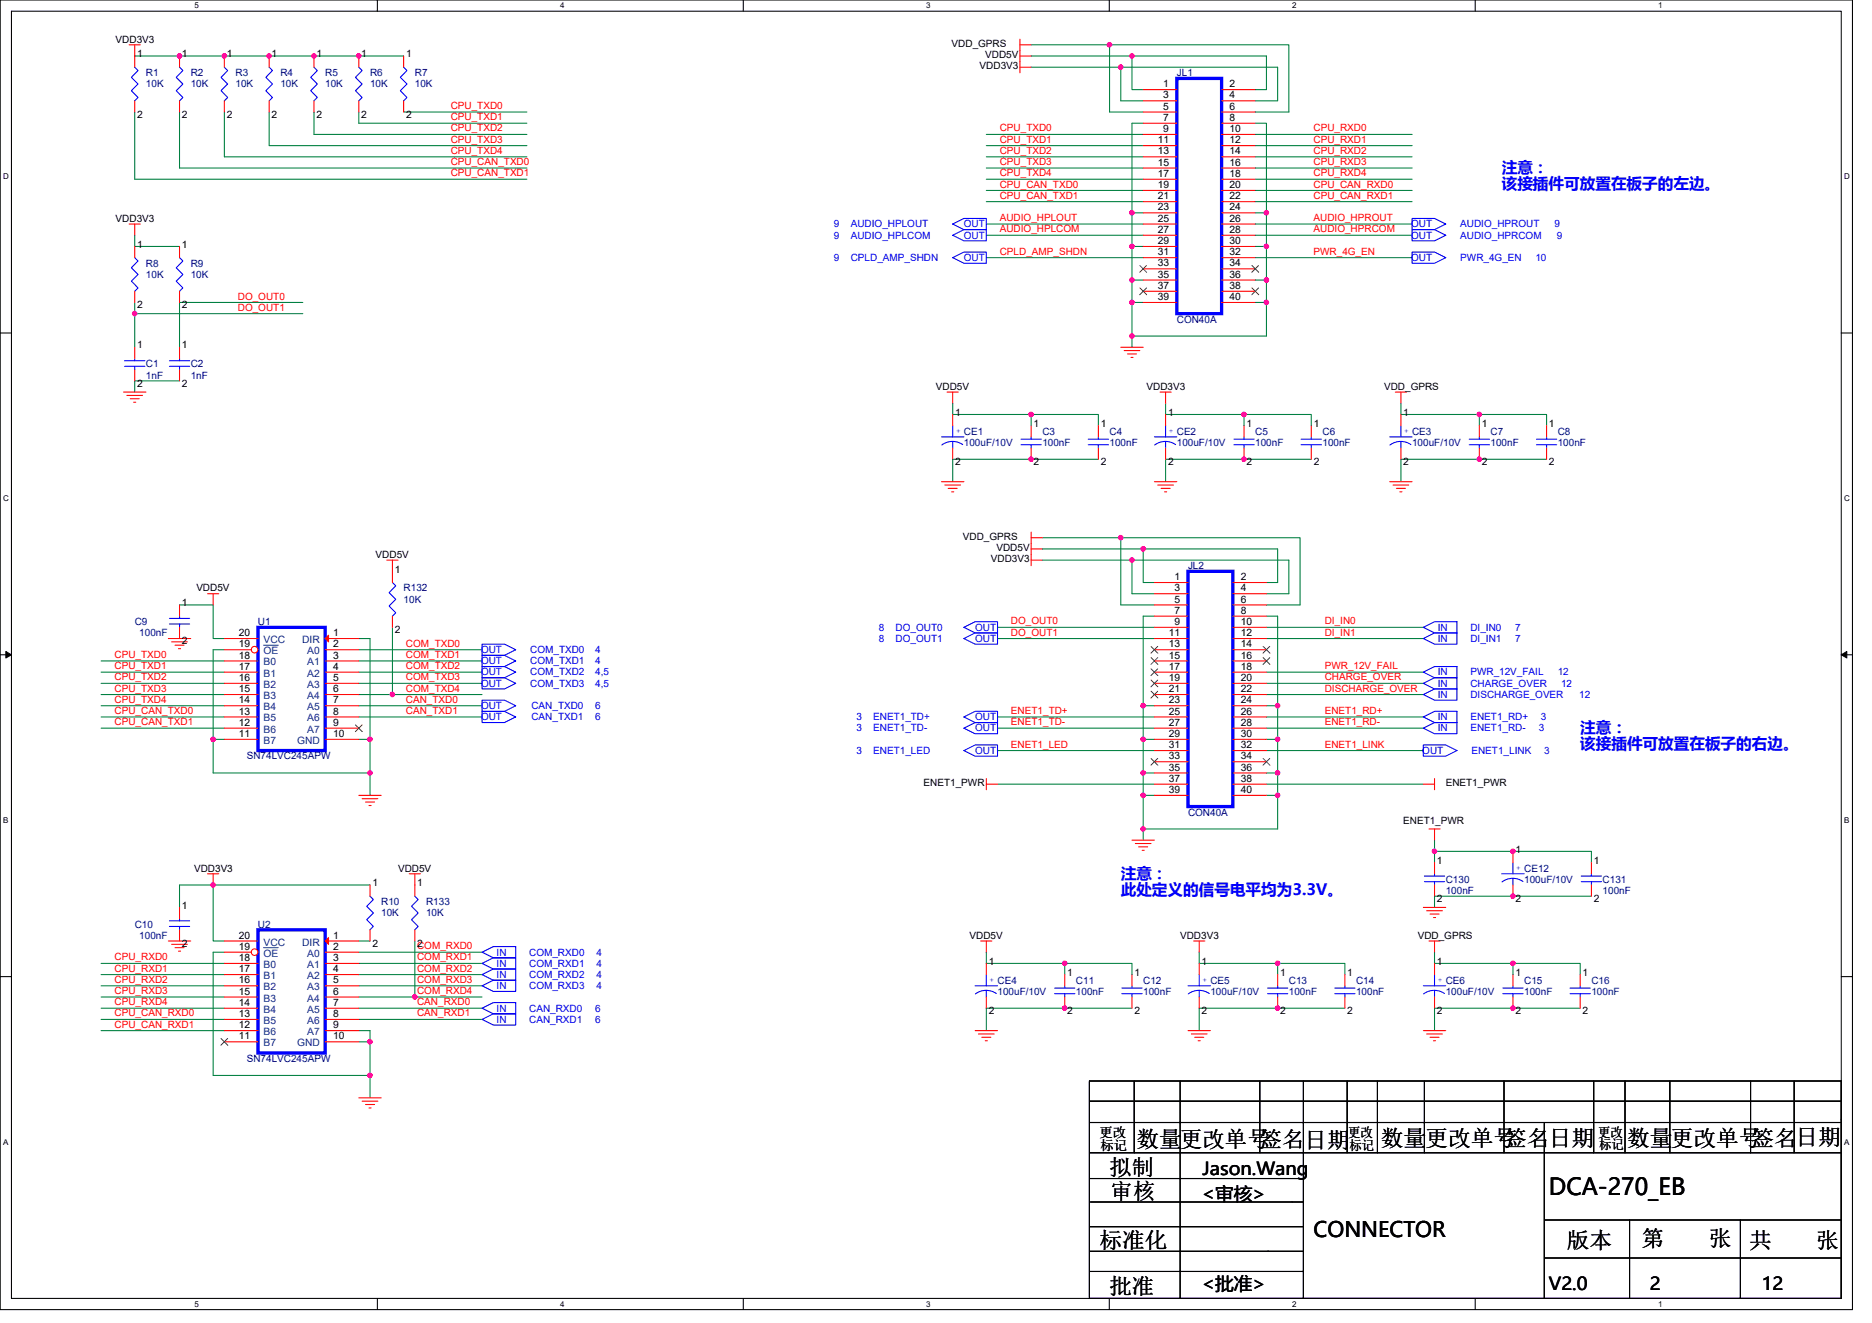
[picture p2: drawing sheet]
<svg xmlns="http://www.w3.org/2000/svg" width="297mm" height="210mm" viewBox="0 0 297 210" stroke-linecap="round" stroke-linejoin="round" font-family="sans-serif">
<path d="M0 0h293.9v207.9h-293.9zM1.8 1.8h290.4v204.3h-290.4z" fill="none" stroke="#000" stroke-width=".17"/>
<g fill="#fff">
<path d="M30.8 .2h.7v1.4h-.7z"/>
<path d="M30.8 206.3h.7v1.4h-.7z"/>
</g>
<path d="M59.9 0v1.8M59.9 206.1v1.8" fill="none" stroke="#000" stroke-width=".17"/>
<g fill="#fff">
<path d="M88.9 .2h.7v1.4h-.7z"/>
<path d="M88.9 206.3h.7v1.4h-.7z"/>
</g>
<path d="M117.9 0v1.8M117.9 206.1v1.8" fill="none" stroke="#000" stroke-width=".17"/>
<g fill="#fff">
<path d="M147 .2h.7v1.4h-.7z"/>
<path d="M147 206.3h.7v1.4h-.7z"/>
</g>
<path d="M176 0v1.8M176 206.1v1.8" fill="none" stroke="#000" stroke-width=".17"/>
<g fill="#fff">
<path d="M205 .2h.7v1.4h-.7z"/>
<path d="M205 206.3h.7v1.4h-.7z"/>
</g>
<path d="M234.1 0v1.8M234.1 206.1v1.8" fill="none" stroke="#000" stroke-width=".17"/>
<g fill="#fff">
<path d="M263.1 .2h.7v1.4h-.7z"/>
<path d="M263.1 206.3h.7v1.4h-.7z"/>
<path d="M.5 27.3h.9v1.4h-.9z"/>
<path d="M292.6 27.3h.9v1.4h-.9z"/>
<path d="M.5 78.4h.9v1.4h-.9z"/>
<path d="M292.6 78.4h.9v1.4h-.9z"/>
</g>
<path d="M0 52.9h1.8M292.2 52.9h1.7" fill="none" stroke="#000" stroke-width=".17"/>
<g fill="#fff">
<path d="M.5 129.5h.8v1.4h-.8z"/>
<path d="M292.6 129.5h.9v1.4h-.9z"/>
</g>
<path d="M0 103.9h1.8M292.2 103.9h1.7" fill="none" stroke="#000" stroke-width=".17"/>
<path d="M.9 103.4l.9 .5-.9 .5zM292.2 103.9l.8-.5v1z" fill="#000" stroke="#000" stroke-width=".16"/>
<g fill="#fff">
<path d="M.5 180.5h.8v1.4h-.8z"/>
<path d="M292.6 180.5h.9v1.4h-.9z"/>
</g>
<g fill="none" stroke="#000" stroke-width=".17">
<path d="M0 155h1.8M292.2 155h1.7M172.9 174.8h119.3M172.9 178.2h119.3M172.9 171.6h119.3v34.5h-119.3zM180 171.6v11.4M187.3 171.6v34.5M199.9 171.6v11.4M206.8 171.6v34.5M213.8 171.6v11.4M218.6 171.6v11.4M226 171.6v11.4"/>
<path d="M238.7 171.6v11.4M245 178.2v27.9M252.9 171.6v11.4M257.8 171.6v11.4M265 171.6v11.4M277.8 171.6v11.4M284.7 171.6v11.4M172.9 183h119.3M172.9 198.6h28.4M206.8 190.8h-33.8M206.8 187h-33.9M206.8 194.7h-33.9"/>
<path d="M206.8 198.6h-5.7M245 193.6h47.2M245 199.7h47.2M258.6 193.6v12.5M276.2 193.6v12.5M206.8 201.8h-33.9"/>
</g>
<g fill="none" stroke="#008040" stroke-width=".17">
<path d="M21.4 8.9h42.6M21.4 17.8v10.6h62.2M28.5 17.8v8.9h55.1M35.6 17.8v7.1h48M42.7 17.8v5.3h40.9M49.8 17.8v3.5h33.8M56.9 17.8v1.8h26.7M64 17.8h19.6M163.6 8.9h16M163.6 7.1h12.5M163.6 10.7h14.2M176.1 7.1v10.7h5.3"/>
<path d="M176.1 7.1h28.4v10.7h-5.3M177.8 10.7h24.9v5.3h-3.5M177.8 10.7v5.3h3.6M179.6 8.9v5.3h1.8M179.6 8.9h21.4v5.3h-1.8M181.4 19.6h-1.8v14.2M199.2 19.6h1.8v14.2M21.4 37.3v1.8h7.1M156.5 35.6h24.9M156.5 37.3h24.9M156.5 21.3h24.9M156.5 30.2h24.9"/>
<path d="M156.5 32h24.9M156.5 26.7h24.9M156.5 23.1h24.9M156.5 24.9h24.9M156.5 28.4h24.9M181.4 33.8h-1.8v5.3M181.4 39.1h-1.8v5.4M199.2 33.8h1.8v5.3M199.2 21.3h24.9M199.2 32h24.9M199.2 30.2h24.9M199.2 37.3h24.9"/>
<path d="M199.2 35.6h24.9M199.2 26.7h24.9M199.2 23.1h24.9M199.2 24.9h24.9M199.2 39.1h1.8v5.3M199.2 28.4h24.9M21.4 49.8h26.6M21.4 48v1.8M21.4 49.8v5.3M48 48h-19.5v7.1M156.5 40.9h24.9M179.6 53.3v1.8"/>
<path d="M179.6 48h1.8M179.6 48v5.3M181.4 44.4h-1.8v3.6M199.2 44.4h1.8v3.6M199.2 48h1.8M199.2 40.9h24.9M201 48v5.3h-21.4M28.5 60.5h-7.1v1.7M151.2 64v1.8h12.4M163.6 65.8v1.8M163.6 65.8h10.7v1.8M174.3 72.9h-23.1v3.6"/>
<path d="M185 64v1.8h12.4M197.4 65.8h10.7v1.8M197.4 65.8v1.8M208.1 72.9h-23.1v3.6M222.3 64v1.8h12.4M234.7 65.8h10.7v1.8M234.7 65.8v1.8M245.4 72.9h-23.1v3.6M28.5 96h5.3v5.3h1.8M62.3 99.6v10.6M158.3 99.6h24.9M165.4 87.1h16"/>
<path d="M165.4 85.3h12.4M165.4 88.9h14.2M177.8 85.3h28.5v10.7h-5.3M177.8 85.3v10.7h5.4M179.6 88.9h24.9v5.3h-3.5M179.6 88.9v5.3h3.6M181.4 87.1v5.4h1.8M181.4 87.1h21.3v5.4h-1.7M183.2 97.8h-1.8v14.2M201 97.8h1.7v14.2M201 99.6h24.8M16 106.7h19.6"/>
<path d="M16 110.2h19.6M16 112h19.6M16 104.9h19.6M16 113.8h19.6M16 115.6h19.6M16 108.5h19.6M33.8 117.3v5.4h24.9M33.8 117.3h1.8M35.6 103.1h-1.8v14.2M56.9 117.3h1.8M56.9 104.9h19.6M56.9 108.5h19.6"/>
<path d="M56.9 112h19.6M56.9 113.8h19.6M56.9 106.7h19.6M56.9 101.3h1.8v16M56.9 110.2h5.4M56.9 103.1h19.6M58.7 117.3v5.4M62.3 110.2h14.2M158.3 101.3h24.9M158.3 119.1h24.9M158.3 113.8h24.9M158.3 115.6h24.9"/>
<path d="M181.4 112h1.8M181.4 117.3h1.8M181.4 112v5.3M181.4 117.3v5.4M201 112h1.7M201 101.3h24.8M201 108.5h24.8M201 110.2h24.8M201 119.1h24.8M201 115.6h24.8M201 113.8h24.8M201 106.7h24.8"/>
<path d="M201 117.3h1.7M202.7 112v5.3M202.7 117.3v5.4M58.7 122.7v3.5M158.3 124.5h24.9M181.4 126.2v5.4M181.4 122.7h1.8M181.4 122.7v3.5M181.4 131.6v1.7M181.4 126.2h1.8M201 126.2h1.7M201 122.7h1.7"/>
<path d="M201 124.5h24.8M202.7 126.2v5.4h-21.3M202.7 122.7v3.5M227.6 135.1v1.8M227.6 133.3v1.8h24.9v1.8M16 154.7h19.6M16 158.2h19.6M16 152.9h19.6M16 156.5h19.6M33.8 140.5h-5.3v3.5M33.8 140.5h24.9M33.8 140.5v8.9h1.8"/>
<path d="M35.6 151.1h-1.8v19.6h24.9M56.9 151.1h19.6M56.9 152.9h19.6M56.9 156.5h19.6M56.9 154.7h19.6M56.9 149.4h1.8M56.9 158.2h8.9M65.8 149.4v8.8M65.8 158.2h10.7M156.5 151.1v1.8h12.4M168.9 152.9h10.7v1.8M168.9 152.9v1.8"/>
<path d="M190.3 151.1v1.8h12.4M202.7 152.9h10.7v1.8M202.7 152.9v1.8M227.6 151.1v1.8h12.5M240.1 152.9h10.6v1.8M240.1 152.9v1.8M252.5 142.2h-24.9v1.8M16 163.6h19.6M16 160h19.6M16 161.8h19.6M56.9 161.8h19.6M56.9 160h19.6"/>
<path d="M56.9 165.4h1.8M56.9 163.6h1.8v1.8M58.7 165.4v5.3M58.7 170.7v3.5M179.6 160h-23.1v3.6M213.4 160h-23.1v3.6M250.7 160h-23.1v3.6"/>
</g>
<g fill="#f0f" stroke="#f0f" stroke-width=".17">
<circle cx="181.4" cy="87.1" r=".35"/>
<circle cx="179.6" cy="88.9" r=".35"/>
<circle cx="202.7" cy="126.2" r=".35"/>
<circle cx="181.4" cy="131.6" r=".35"/>
<circle cx="181.4" cy="126.2" r=".35"/>
<circle cx="28.5" cy="8.9" r=".35"/>
<circle cx="168.9" cy="160" r=".35"/>
<circle cx="168.9" cy="152.9" r=".35"/>
<circle cx="202.7" cy="160" r=".35"/>
<circle cx="202.7" cy="152.9" r=".35"/>
<circle cx="177.8" cy="85.3" r=".35"/>
<circle cx="33.8" cy="117.3" r=".35"/>
<circle cx="58.7" cy="122.7" r=".35"/>
<circle cx="58.7" cy="117.3" r=".35"/>
<circle cx="58.7" cy="165.3" r=".35"/>
<circle cx="58.7" cy="170.7" r=".35"/>
<circle cx="33.8" cy="140.4" r=".35"/>
<circle cx="21.4" cy="49.8" r=".35"/>
<circle cx="240.1" cy="160" r=".35"/>
<circle cx="240.1" cy="152.9" r=".35"/>
<circle cx="56.9" cy="8.9" r=".35"/>
<circle cx="49.8" cy="8.9" r=".35"/>
<circle cx="176" cy="7.1" r=".35"/>
<circle cx="179.6" cy="53.3" r=".35"/>
<circle cx="179.6" cy="8.9" r=".35"/>
<circle cx="177.8" cy="10.7" r=".35"/>
<circle cx="200.9" cy="48" r=".35"/>
<circle cx="179.6" cy="48" r=".35"/>
<circle cx="179.6" cy="33.8" r=".35"/>
<circle cx="200.9" cy="33.8" r=".35"/>
<circle cx="179.6" cy="39.1" r=".35"/>
<circle cx="179.6" cy="44.4" r=".35"/>
<circle cx="200.9" cy="39.1" r=".35"/>
<circle cx="200.9" cy="44.4" r=".35"/>
<circle cx="35.6" cy="8.9" r=".35"/>
<circle cx="42.7" cy="8.9" r=".35"/>
<circle cx="181.4" cy="112" r=".35"/>
<circle cx="202.7" cy="112" r=".35"/>
<circle cx="181.4" cy="122.7" r=".35"/>
<circle cx="181.4" cy="117.3" r=".35"/>
<circle cx="202.7" cy="122.7" r=".35"/>
<circle cx="202.7" cy="117.3" r=".35"/>
<circle cx="234.7" cy="72.9" r=".35"/>
<circle cx="234.7" cy="65.8" r=".35"/>
<circle cx="163.6" cy="65.8" r=".35"/>
<circle cx="163.6" cy="72.9" r=".35"/>
<circle cx="197.4" cy="72.9" r=".35"/>
<circle cx="197.4" cy="65.8" r=".35"/>
<circle cx="65.8" cy="158.2" r=".35"/>
<circle cx="62.3" cy="110.2" r=".35"/>
<circle cx="240.1" cy="142.2" r=".35"/>
<circle cx="240.1" cy="135.1" r=".35"/>
<circle cx="227.6" cy="135.1" r=".35"/>
</g>
<g fill="none" stroke="#f00" stroke-width=".17">
<path d="M20.5 7.1h1.8M21.4 7.1v3.6M21.4 16v1.8M161.8 6.2v5.4M161.8 7.1h1.8M161.8 8.9h1.8M161.8 10.7h1.8M20.5 35.6h1.8M21.4 35.6v1.7M21.4 55.1v1.8M21.4 58.7v1.8M28.5 55.1v1.8"/>
<path d="M28.5 58.7v1.8M177.8 55.1h3.6M178.4 55.6h2.5M178.9 56.2h1.4M179.4 56.7h.4M19.6 62.2h3.6M20.1 62.8h2.5M20.7 63.3h1.4M21.2 63.8h.3M149.4 76.5h3.5M149.9 77h2.5M150.3 62.2h1.8"/>
<path d="M150.4 77.5h1.5M151 78.1h.3M151.2 62.2v1.8M183.2 76.5h3.5M183.7 77h2.5M184.1 62.2h1.7M184.2 77.5h1.5M184.8 78.1h.3M185 62.2v1.8M220.5 76.5h3.6M221 77h2.5M221.4 62.2h1.8"/>
<path d="M221.6 77.5h1.4M222.1 78.1h.4M222.3 65.8v1.8M222.3 71.1v1.8M222.3 62.2v1.8M32.9 94.2h1.8M33.8 94.2v1.8M61.4 88.9h1.8M62.3 88.9v1.8M163.6 84.5v5.3M163.6 87.1h1.8M163.6 88.9h1.8"/>
<path d="M163.6 85.3h1.8M26.7 101.3h3.6M27.2 101.9h2.5M27.8 102.4h1.4M28.3 103h.4M32.9 138.7h1.8M33.8 138.7v1.8M56.9 126.2h3.6M57.5 126.8h2.5M58 127.3h1.4M58.5 127.8h.4M64.9 138.7h1.8"/>
<path d="M65.8 138.7v1.8M156.5 124.5h1.8M156.5 123.6v1.7M179.6 133.3h3.6M180.1 133.9h2.5M180.7 134.4h1.4M181.2 135h.4M225.8 124.5h1.8M226.7 131.6h1.8M227.6 131.6v1.7M227.6 123.6v1.7M227.6 136.9v1.8"/>
<path d="M26.7 149.4h3.6M27.2 149.9h2.5M27.8 150.4h1.4M28.3 151h.4M35.6 158.2h5.3M35.6 156.5h5.3M35.6 154.7h5.3M35.6 152.9h5.3M51.6 149.4h5.3M51.6 151.1h5.3M51.6 152.9h5.3M51.6 154.7h5.3"/>
<path d="M51.6 156.5h5.3M51.6 158.2h5.3M155.6 149.4h1.8M156.5 149.4v1.7M189.4 149.4h1.8M190.3 152.9v1.8M190.3 158.2v1.8M190.3 149.4v1.7M225.8 144h3.6M226.4 144.5h2.5M226.7 149.4h1.8M226.9 145.1h1.4"/>
<path d="M227.5 145.6h.3M227.6 149.4v1.7M227.6 152.9v1.8M227.6 158.2v1.8M227.6 140.5v1.7M240.1 154.7v1.8M240.1 158.2v1.8M35.6 165.4h5.3M35.6 163.6h5.3M35.6 161.8h5.3M35.6 160h5.3M51.6 160h5.3"/>
<path d="M51.6 161.8h5.3M51.6 163.6h5.3M51.6 165.4h5.3M56.9 174.2h3.6M57.5 174.8h2.5M58 175.3h1.4M58.5 175.9h.4M154.7 163.6h3.6M155.3 164.1h2.5M155.8 164.6h1.4M156.3 165.2h.4M188.5 163.6h3.6"/>
<path d="M189 164.1h2.5M189.6 164.6h1.4M190.1 165.2h.4M225.8 163.6h3.6M226.4 164.1h2.5M226.9 164.6h1.4M227.5 165.2h.3"/>
</g>
<g fill="none" stroke="#00f" stroke-width=".17">
<path d="M21.4 10.7l.5 .5-1.1 1.1 1.1 1-1.1 1.1 1.1 1.1-.5 .5M151.2 35.6l1.7-.9h3.6v1.7h-3.6zM151.2 37.3l1.7-.9h3.6v1.8h-3.6zM224.1 34.7h3.5l1.8 .9-1.8 .8h-3.5zM224.1 36.4h3.5l1.8 .9-1.8 .9h-3.5zM19.8 58.1h3.2M19.8 57.3h3.2M21.4 56.9v.4M21.4 58.1v.6M26.9 58.1h3.2M26.9 57.3h3.2M28.5 56.9v.4"/>
<path d="M28.5 58.1v.6M151.2 40.9l1.7-.9h3.6v1.8h-3.6zM224.1 40h3.5l1.8 .9-1.8 .9h-3.5zM220.5 69.3h3.6M222.3 70.1v1M222.3 67.6v1.7M223.9 70.6a2.83 2.83 0 0 0-3.3 0M152.9 99.6l1.8-.9h3.6v1.8h-3.6zM225.8 99.6l1.8-.9h3.6v1.8h-3.6zM76.5 102.2h3.5l1.8 .9-1.8 .9h-3.5zM76.5 104h3.5l1.8 .9-1.8 .9h-3.5zM76.5 107.6h3.5l1.8 .9-1.8 .8h-3.5z"/>
<path d="M76.5 111.1h3.5l1.8 .9-1.8 .9h-3.5zM76.5 112.9h3.5l1.8 .9-1.8 .9h-3.5zM76.5 105.8h3.5l1.8 .9-1.8 .9h-3.5zM152.9 101.3l1.8-.8h3.6v1.7h-3.6zM152.9 119.1l1.8-.9h3.6v1.8h-3.6zM152.9 113.8l1.8-.9h3.6v1.8h-3.6zM152.9 115.6l1.8-.9h3.6v1.8h-3.6zM225.8 101.3l1.8-.8h3.6v1.7h-3.6zM225.8 106.7l1.8-.9h3.6v1.8h-3.6zM225.8 108.5l1.8-.9h3.6v1.7h-3.6zM225.8 110.2l1.8-.9h3.6v1.8h-3.6zM225.8 118.2h3.6l1.8 .9-1.8 .9h-3.6z"/>
<path d="M225.8 113.8l1.8-.9h3.6v1.8h-3.6zM225.8 115.6l1.8-.9h3.6v1.8h-3.6zM226 139.9h3.2M226 139h3.2M227.6 138.7v.3M227.6 139.9v.6M76.5 151.1l1.8-.9h3.5v1.8h-3.5zM76.5 152.9l1.8-.9h3.5v1.8h-3.5zM76.5 156.5l1.8-.9h3.5v1.8h-3.5zM76.5 154.7l1.8-.9h3.5v1.8h-3.5zM188.5 156.5h3.6M190.3 157.2v1"/>
<path d="M190.3 154.7v1.8M191.9 157.7a2.83 2.83 0 0 0-3.4 .1M225.8 156.5h3.6M227.6 157.2v1M227.6 154.7v1.8M229.2 157.7a2.83 2.83 0 0 0-3.3 .1M238.5 157.7h3.2M238.5 156.8h3.2M240.1 156.5v.3M240.1 157.7v.5M76.5 161.8l1.8-.9h3.5v1.8h-3.5zM76.5 160l1.8-.9h3.5v1.8h-3.5z"/>
</g>
<path d="M40.9 147.6h10.7v19.5h-10.7z" fill="none" stroke="#00f" stroke-width=".53"/>
<path d="M51.6 149.4l.5-.6v1.1z" fill="#f00" stroke="#f00" stroke-width=".17"/>
<path d="M35.1 164.8l1 1.1M36.1 164.8l-1.1 1.1" fill="none" stroke="#804000" stroke-width=".16"/>
<circle cx="40.4" cy="151.1" r=".52" fill="#fff" stroke="#f00" stroke-width=".17"/>
<g fill="none" stroke="#f00" stroke-width=".17">
<path d="M35.6 117.3h5.3M35.6 115.6h5.3M35.6 113.8h5.3M35.6 112h5.3M35.6 110.2h5.3M35.6 108.5h5.3M35.6 106.7h5.3M35.6 104.9h5.3M51.6 101.3h5.3M51.6 103.1h5.3M51.6 104.9h5.3M51.6 106.7h5.3"/>
<path d="M51.6 108.5h5.3M51.6 110.2h5.3M51.6 112h5.3M51.6 113.8h5.3M51.6 115.6h5.3M51.6 117.3h5.3M35.6 151.1h4.3M35.6 149.4h5.3"/>
</g>
<path d="M41.8 150.4h2.4" fill="none" stroke="#004080" stroke-width=".16"/>
<path d="M40.9 99.6h10.7v19.5h-10.7z" fill="none" stroke="#00f" stroke-width=".53"/>
<path d="M51.6 101.3l.5-.5v1.1z" fill="#f00" stroke="#f00" stroke-width=".17"/>
<path d="M56.4 115l1.1 1.1M57.5 115l-1.1 1.1" fill="none" stroke="#804000" stroke-width=".16"/>
<circle cx="40.4" cy="103.1" r=".52" fill="#fff" stroke="#f00" stroke-width=".17"/>
<g fill="none" stroke="#f00" stroke-width=".17">
<path d="M28.5 8.9v1.8M28.5 16v1.8M35.6 8.9v1.8M35.6 16v1.8M42.7 8.9v1.8M42.7 16v1.8M49.8 8.9v1.8M49.8 16v1.8M56.9 8.9v1.8M56.9 16v1.8M64 8.9v1.8M64 16v1.8"/>
<path d="M181.4 14.2h5.3M181.4 16h5.3M181.4 17.8h5.3M181.4 19.6h5.3M193.8 14.2h5.4M193.8 16h5.4M193.8 17.8h5.4M193.8 19.6h5.4M21.4 39.1v1.8M28.5 39.1v1.8M181.4 21.3h5.3M181.4 23.1h5.3"/>
<path d="M181.4 24.9h5.3M181.4 26.7h5.3M181.4 28.4h5.3M181.4 30.2h5.3M181.4 32h5.3M181.4 33.8h5.3M181.4 35.6h5.3M181.4 37.3h5.3M181.4 39.1h5.3M193.8 21.3h5.4M193.8 23.1h5.4M193.8 24.9h5.4"/>
<path d="M193.8 26.7h5.4M193.8 28.4h5.4M193.8 30.2h5.4M193.8 32h5.4M193.8 33.8h5.4M193.8 35.6h5.4M193.8 37.3h5.4M193.8 39.1h5.4M21.4 46.2v1.8M28.5 46.2v1.8M181.4 40.9h5.3M181.4 42.7h5.3"/>
<path d="M181.4 44.4h5.3M181.4 46.2h5.3M181.4 48h5.3M193.8 40.9h5.4M193.8 42.7h5.4M193.8 44.4h5.4M193.8 46.2h5.4M193.8 48h5.4M151.2 65.8v1.8M151.2 71.1v1.8M163.6 67.6v1.7M163.6 71.1v1.8"/>
<path d="M174.3 67.6v1.7M174.3 71.1v1.8M185 65.8v1.8M185 71.1v1.8M197.4 67.6v1.7M197.4 71.1v1.8M208.1 67.6v1.7M208.1 71.1v1.8M234.7 67.6v1.7M234.7 71.1v1.8M245.4 67.6v1.7M245.4 71.1v1.8"/>
<path d="M28.5 96v1.8M28.5 99.6v1.7M62.3 90.7v1.8M62.3 97.8v1.8M183.2 92.5h5.3M183.2 94.2h5.3M183.2 96h5.3M183.2 97.8h5.3M183.2 99.6h5.3M195.6 92.5h5.4M195.6 94.2h5.4M195.6 96h5.4"/>
<path d="M195.6 97.8h5.4M195.6 99.6h5.4M35.6 103.1h4.3M35.6 101.3h5.3M183.2 101.3h5.3M183.2 103.1h5.3M183.2 104.9h5.3M183.2 106.7h5.3M183.2 108.5h5.3M183.2 110.2h5.3M183.2 112h5.3M183.2 113.8h5.3"/>
<path d="M183.2 115.6h5.3M183.2 117.3h5.3M183.2 119.1h5.3M195.6 101.3h5.4M195.6 103.1h5.4M195.6 104.9h5.4M195.6 106.7h5.4M195.6 108.5h5.4M195.6 110.2h5.4M195.6 112h5.4M195.6 113.8h5.4M195.6 115.6h5.4"/>
<path d="M195.6 117.3h5.4M195.6 119.1h5.4M183.2 120.9h5.3M183.2 122.7h5.3M183.2 124.5h5.3M183.2 126.2h5.3M195.6 120.9h5.4M195.6 122.7h5.4M195.6 124.5h5.4M195.6 126.2h5.4M240.1 135.1v1.8M252.5 136.9v1.8"/>
<path d="M28.5 144v1.8M28.5 147.6v1.8M58.7 140.5v1.7M58.7 147.6v1.8M65.8 140.5v1.7M65.8 147.6v1.8M156.5 152.9v1.8M156.5 158.2v1.8M168.9 154.7v1.8M168.9 158.2v1.8M179.6 154.7v1.8M179.6 158.2v1.8"/>
<path d="M202.7 154.7v1.8M202.7 158.2v1.8M213.4 154.7v1.8M213.4 158.2v1.8M240.1 140.5v1.7M250.7 154.7v1.8M250.7 158.2v1.8M252.5 140.5v1.7"/>
</g>
<path d="M41.8 102.4h2.4" fill="none" stroke="#004080" stroke-width=".16"/>
<g fill="none" stroke="#00f" stroke-width=".17">
<path d="M28.5 10.7l.5 .5-1 1.1 1 1-1 1.1 1 1.1-.5 .5M35.6 10.7l.5 .5-1 1.1 1 1-1 1.1 1 1.1-.5 .5M42.7 10.7l.5 .5-1 1.1 1 1-1 1.1 1 1.1-.5 .5M49.8 10.7l.6 .5-1.1 1.1 1.1 1-1.1 1.1 1.1 1.1-.6 .5M56.9 10.7l.6 .5-1.1 1.1 1.1 1-1.1 1.1 1.1 1.1-.6 .5M64 10.7l.6 .5-1.1 1.1 1.1 1-1.1 1.1 1.1 1.1-.6 .5M21.4 40.9l.5 .5-1.1 1.1 1.1 1.1-1.1 1 1.1 1.1-.5 .5M28.5 40.9l.5 .5-1 1.1 1 1.1-1 1 1 1.1-.5 .5M149.4 69.3h3.5M151.2 70.1v1M151.2 67.6v1.7M152.8 70.6a2.83 2.83 0 0 0-3.4 0"/>
<path d="M162 70.6h3.2M162 69.7h3.2M163.6 69.3v.4M163.6 70.6v.5M172.7 70.6h3.2M172.7 69.7h3.2M174.3 69.3v.4M174.3 70.6v.5M183.2 69.3h3.5M185 70.1v1M185 67.6v1.7M186.5 70.6a2.83 2.83 0 0 0-3.3 0"/>
<path d="M195.8 70.6h3.2M195.8 69.7h3.2M197.4 69.3v.4M197.4 70.6v.5M206.5 70.6h3.2M206.5 69.7h3.2M208.1 69.3v.4M208.1 70.6v.5M233.1 70.6h3.2M233.1 69.7h3.2M234.7 69.3v.4M234.7 70.6v.5"/>
<path d="M243.8 70.6h3.2M243.8 69.7h3.2M245.4 69.3v.4M245.4 70.6v.5M26.9 99h3.2M26.9 98.1h3.2M28.5 97.8v.3M28.5 99v.6M62.3 92.5l.5 .5-1.1 1.1 1.1 1-1.1 1.1 1.1 1.1-.5 .5M238.3 138.7h3.5M240.1 139.4v1.1M240.1 136.9v1.8"/>
<path d="M241.7 139.9a2.83 2.83 0 0 0-3.4 .1M250.9 139.9h3.2M250.9 139h3.2M252.5 138.7v.3M252.5 139.9v.6M26.9 147h3.2M26.9 146.2h3.2M28.5 145.8v.4M28.5 147v.6M58.7 142.2l.5 .6-1 1 1 1.1-1 1.1 1 1-.5 .6M65.8 142.2l.6 .6-1.1 1 1.1 1.1-1.1 1.1 1.1 1-.6 .6M154.7 156.5h3.6"/>
<path d="M156.5 157.2v1M156.5 154.7v1.8M158.1 157.7a2.83 2.83 0 0 0-3.3 .1M167.3 157.7h3.3M167.3 156.8h3.3M168.9 156.5v.3M168.9 157.7v.5M178 157.7h3.2M178 156.8h3.2M179.6 156.5v.3M179.6 157.7v.5M201.1 157.7h3.2"/>
<path d="M201.1 156.8h3.2M202.7 156.5v.3M202.7 157.7v.5M211.8 157.7h3.2M211.8 156.8h3.2M213.4 156.5v.3M213.4 157.7v.5M249.1 157.7h3.2M249.1 156.8h3.2M250.7 156.5v.3M250.7 157.7v.5"/>
</g>
<path d="M186.7 12.4h7.1v37.4h-7.1zM188.5 90.7h7.1v37.3h-7.1z" fill="none" stroke="#00f" stroke-width=".53"/>
<g fill="none" stroke="#804000" stroke-width=".16">
<path d="M180.9 42.1l1 1.1M180.9 45.7l1 1.1M181.9 42.1l-1.1 1.1M181.9 45.7l-1.1 1.1M198.6 42.1l1.1 1.1M198.6 45.7l1.1 1.1M199.7 42.1l-1.1 1.1M199.7 45.7l-1.1 1.1M182.6 102.6l1.1 1.1M182.6 104.4l1.1 1.1M182.6 106.2l1.1 1M182.6 107.9l1.1 1.1"/>
<path d="M182.6 109.7l1.1 1.1M183.7 102.6l-1.1 1.1M183.7 104.4l-1.1 1.1M183.7 106.2l-1.1 1M183.7 107.9l-1.1 1.1M183.7 109.7l-1.1 1.1M200.4 102.6l1.1 1.1M200.4 104.4l1.1 1.1M201.5 102.6l-1.1 1.1M201.5 104.4l-1.1 1.1M182.6 120.4l1.1 1.1M183.7 120.4l-1.1 1.1"/>
<path d="M200.4 120.4l1.1 1.1M201.5 120.4l-1.1 1.1"/>
</g>
<g fill="#f0f" stroke="#f0f" stroke-width=".17">
<circle cx="181.4" cy="87.1" r=".35"/>
<circle cx="179.6" cy="88.9" r=".35"/>
<circle cx="202.7" cy="126.2" r=".35"/>
<circle cx="181.4" cy="131.6" r=".35"/>
<circle cx="181.4" cy="126.2" r=".35"/>
<circle cx="28.5" cy="8.9" r=".35"/>
<circle cx="168.9" cy="160" r=".35"/>
<circle cx="168.9" cy="152.9" r=".35"/>
<circle cx="202.7" cy="160" r=".35"/>
<circle cx="202.7" cy="152.9" r=".35"/>
<circle cx="177.8" cy="85.3" r=".35"/>
<circle cx="33.8" cy="117.3" r=".35"/>
<circle cx="58.7" cy="122.7" r=".35"/>
<circle cx="58.7" cy="117.3" r=".35"/>
<circle cx="58.7" cy="165.3" r=".35"/>
<circle cx="58.7" cy="170.7" r=".35"/>
<circle cx="33.8" cy="140.4" r=".35"/>
<circle cx="21.4" cy="49.8" r=".35"/>
<circle cx="240.1" cy="160" r=".35"/>
<circle cx="240.1" cy="152.9" r=".35"/>
<circle cx="56.9" cy="8.9" r=".35"/>
<circle cx="49.8" cy="8.9" r=".35"/>
<circle cx="176" cy="7.1" r=".35"/>
<circle cx="179.6" cy="53.3" r=".35"/>
<circle cx="179.6" cy="8.9" r=".35"/>
<circle cx="177.8" cy="10.7" r=".35"/>
<circle cx="200.9" cy="48" r=".35"/>
<circle cx="179.6" cy="48" r=".35"/>
<circle cx="179.6" cy="33.8" r=".35"/>
<circle cx="200.9" cy="33.8" r=".35"/>
<circle cx="179.6" cy="39.1" r=".35"/>
<circle cx="179.6" cy="44.4" r=".35"/>
<circle cx="200.9" cy="39.1" r=".35"/>
<circle cx="200.9" cy="44.4" r=".35"/>
<circle cx="35.6" cy="8.9" r=".35"/>
<circle cx="42.7" cy="8.9" r=".35"/>
<circle cx="181.4" cy="112" r=".35"/>
<circle cx="202.7" cy="112" r=".35"/>
<circle cx="181.4" cy="122.7" r=".35"/>
<circle cx="181.4" cy="117.3" r=".35"/>
<circle cx="202.7" cy="122.7" r=".35"/>
<circle cx="202.7" cy="117.3" r=".35"/>
<circle cx="234.7" cy="72.9" r=".35"/>
<circle cx="234.7" cy="65.8" r=".35"/>
<circle cx="163.6" cy="65.8" r=".35"/>
<circle cx="163.6" cy="72.9" r=".35"/>
<circle cx="197.4" cy="72.9" r=".35"/>
<circle cx="197.4" cy="65.8" r=".35"/>
<circle cx="65.8" cy="158.2" r=".35"/>
<circle cx="62.3" cy="110.2" r=".35"/>
<circle cx="240.1" cy="142.2" r=".35"/>
<circle cx="240.1" cy="135.1" r=".35"/>
<circle cx="227.6" cy="135.1" r=".35"/>
</g>
<text font-size="3.7" x="245.8" y="189.7">DCA-270_EB</text>
<g font-size="3.5">
<text x="180.3" y="182">数量更改单号签名</text>
<text x="207" y="182.2">日期</text>
<text x="219.1" y="181.9">数量</text>
<text x="226.2" y="181.9">更改单号</text>
<text x="238.7" y="181.9">签名</text>
<text x="245.8" y="181.9">日期</text>
<text x="258.2" y="181.9">数量</text>
<text x="265.1" y="181.9">更改单号签名</text>
<text x="284.9" y="181.7">日期</text>
<text x="176.1" y="186.5">拟制</text>
<text x="176.2" y="190.2">审核</text>
<text x="260.5" y="197.7">第　　张</text>
<text x="174.5" y="198">标准化</text>
<text x="248.6" y="198">版本</text>
<text x="277.6" y="198">共　　张</text>
<text x="176.1" y="205.3">批准</text>
</g>
<text font-size="3.4" x="208.4" y="196.4">CONNECTOR</text>
<g font-size="2.8">
<text x="190.6" y="190.5">&lt;审核&gt;</text>
<text x="190.8" y="186.4">Jason.Wang</text>
<text x="190.6" y="204.7">&lt;批准&gt;</text>
<text x="245.8" y="204.7">V2.0</text>
<text x="261.8" y="204.7">2</text>
<text x="279.5" y="204.7">12</text>
</g>
<g font-size="2.5" fill="#00f">
<text x="238.3" y="27.5">注意：</text>
<text x="238.3" y="30">该接插件可放置在板子的左边。</text>
<text x="250.7" y="116.4">注意：</text>
<text x="250.7" y="118.9">该接插件可放置在板子的右边。</text>
<text x="177.8" y="139.5">注意：</text>
<text x="177.8" y="142">此处定义的信号电平均为3.3V。</text>
</g>
<g font-size="2.1">
<text x="174.5" y="180.4">更改</text>
<text x="174.6" y="182.5">标记</text>
<text x="213.9" y="180.4">更改</text>
<text x="214.1" y="182.5">标记</text>
<text x="253.6" y="180.4">更改</text>
<text x="253.8" y="182.4">标记</text>
</g>
<g font-size="1.6">
<text x="18.3" y="6.8">VDD3V3</text>
<text x="21.8" y="9.1">1</text>
<text x="28.9" y="9.1">1</text>
<text x="36" y="9.1">1</text>
<text x="43.1" y="9.1">1</text>
<text x="50.2" y="9.1">1</text>
<text x="57.3" y="9.1">1</text>
<text x="64.4" y="9.1">1</text>
<text x="151" y="7.5">VDD_GPRS</text>
<text x="155.4" y="11">VDD3V3</text>
<text x="156.3" y="9.2">VDD5V</text>
<text x="184.6" y="13.8">1</text>
<text x="184.6" y="15.6">3</text>
<text x="184.6" y="17.4">5</text>
<text x="195.1" y="13.8">2</text>
<text x="195.1" y="15.6">4</text>
<text x="195.1" y="17.4">6</text>
<text x="21.8" y="18.7">2</text>
<text x="28.9" y="18.7">2</text>
<text x="36" y="18.7">2</text>
<text x="43.1" y="18.7">2</text>
<text x="50.2" y="18.7">2</text>
<text x="57.3" y="18.7">2</text>
<text x="64.4" y="18.7">2</text>
<text x="183.7" y="22.7">11</text>
<text x="184.6" y="19.2">7</text>
<text x="184.6" y="21">9</text>
<text x="195.1" y="19.2">8</text>
<text x="195.1" y="21">10</text>
<text x="195.1" y="22.7">12</text>
<text x="183.7" y="24.5">13</text>
<text x="183.7" y="26.3">15</text>
<text x="183.7" y="28.1">17</text>
<text x="183.7" y="29.8">19</text>
<text x="195.1" y="24.5">14</text>
<text x="195.1" y="26.3">16</text>
<text x="195.1" y="28.1">18</text>
<text x="195.1" y="29.8">20</text>
<text x="18.3" y="35.2">VDD3V3</text>
<text x="183.7" y="31.6">21</text>
<text x="183.7" y="33.4">23</text>
<text x="183.7" y="35.2">25</text>
<text x="195.1" y="31.6">22</text>
<text x="195.1" y="33.4">24</text>
<text x="195.1" y="35.2">26</text>
<text x="21.8" y="39.3">1</text>
<text x="28.9" y="39.3">1</text>
<text x="183.7" y="37">27</text>
<text x="183.7" y="38.7">29</text>
<text x="183.7" y="40.5">31</text>
<text x="195.1" y="37">28</text>
<text x="195.1" y="38.7">30</text>
<text x="195.1" y="40.5">32</text>
<text x="183.7" y="42.3">33</text>
<text x="183.7" y="44.1">35</text>
<text x="183.7" y="45.8">37</text>
<text x="183.7" y="47.6">39</text>
<text x="195.1" y="42.3">34</text>
<text x="195.1" y="44.1">36</text>
<text x="195.1" y="45.8">38</text>
<text x="195.1" y="47.6">40</text>
<text x="21.8" y="48.9">2</text>
<text x="28.9" y="48.9">2</text>
<text x="21.8" y="55.3">1</text>
<text x="28.9" y="55.3">1</text>
<text x="21.8" y="61.4">2</text>
<text x="28.9" y="61.4">2</text>
<text x="148.5" y="61.9">VDD5V</text>
<text x="151.5" y="66">1</text>
<text x="181.9" y="61.9">VDD3V3</text>
<text x="185.3" y="66">1</text>
<text x="219.6" y="61.9">VDD_GPRS</text>
<text x="222.7" y="66">1</text>
<text x="164" y="67.8">1</text>
<text x="174.7" y="67.8">1</text>
<text x="197.8" y="67.8">1</text>
<text x="208.4" y="67.8">1</text>
<text x="235.1" y="67.8">1</text>
<text x="245.8" y="67.8">1</text>
<text x="151.5" y="73.8">2</text>
<text x="164" y="73.8">2</text>
<text x="174.7" y="73.8">2</text>
<text x="185.3" y="73.8">2</text>
<text x="197.8" y="73.8">2</text>
<text x="208.4" y="73.8">2</text>
<text x="222.7" y="73.8">2</text>
<text x="235.1" y="73.8">2</text>
<text x="245.8" y="73.8">2</text>
<text x="59.6" y="88.5">VDD5V</text>
<text x="152.8" y="85.7">VDD_GPRS</text>
<text x="157.2" y="89.3">VDD3V3</text>
<text x="158.1" y="87.5">VDD5V</text>
<text x="31.2" y="93.9">VDD5V</text>
<text x="62.6" y="90.9">1</text>
<text x="186.4" y="92.1">1</text>
<text x="186.4" y="93.9">3</text>
<text x="186.4" y="95.6">5</text>
<text x="196.9" y="92.1">2</text>
<text x="196.9" y="93.9">4</text>
<text x="196.9" y="95.6">6</text>
<text x="28.9" y="96.2">1</text>
<text x="37.9" y="101">20</text>
<text x="52.8" y="101">1</text>
<text x="62.6" y="100.5">2</text>
<text x="185.5" y="101">11</text>
<text x="186.4" y="97.4">7</text>
<text x="186.4" y="99.2">9</text>
<text x="196.9" y="97.4">8</text>
<text x="196.9" y="99.2">10</text>
<text x="196.9" y="101">12</text>
<text x="28.9" y="102.3">2</text>
<text x="37.9" y="106.3">17</text>
<text x="37.9" y="104.5">18</text>
<text x="37.9" y="102.7">19</text>
<text x="52.8" y="102.7">2</text>
<text x="52.8" y="104.5">3</text>
<text x="52.8" y="106.3">4</text>
<text x="185.5" y="102.7">13</text>
<text x="185.5" y="104.5">15</text>
<text x="185.5" y="106.3">17</text>
<text x="196.9" y="102.7">14</text>
<text x="196.9" y="104.5">16</text>
<text x="196.9" y="106.3">18</text>
<text x="37.9" y="113.4">13</text>
<text x="37.9" y="111.6">14</text>
<text x="37.9" y="109.9">15</text>
<text x="37.9" y="108.1">16</text>
<text x="52.8" y="108.1">5</text>
<text x="52.8" y="109.9">6</text>
<text x="52.8" y="111.6">7</text>
<text x="52.8" y="113.4">8</text>
<text x="185.5" y="108.1">19</text>
<text x="185.5" y="109.9">21</text>
<text x="185.5" y="111.6">23</text>
<text x="185.5" y="113.4">25</text>
<text x="196.9" y="108.1">20</text>
<text x="196.9" y="109.9">22</text>
<text x="196.9" y="111.6">24</text>
<text x="196.9" y="113.4">26</text>
<text x="37.9" y="117">11</text>
<text x="37.9" y="115.2">12</text>
<text x="52.8" y="115.2">9</text>
<text x="52.8" y="117">10</text>
<text x="185.5" y="115.2">27</text>
<text x="185.5" y="117">29</text>
<text x="185.5" y="118.7">31</text>
<text x="196.9" y="115.2">28</text>
<text x="196.9" y="117">30</text>
<text x="196.9" y="118.7">32</text>
<text x="146.6" y="124.8">ENET1_PWR</text>
<text x="185.5" y="120.5">33</text>
<text x="185.5" y="122.3">35</text>
<text x="185.5" y="124.1">37</text>
<text x="185.5" y="125.9">39</text>
<text x="196.9" y="120.5">34</text>
<text x="196.9" y="122.3">36</text>
<text x="196.9" y="124.1">38</text>
<text x="196.9" y="125.9">40</text>
<text x="229.4" y="124.8">ENET1_PWR</text>
<text x="222.6" y="130.9">ENET1_PWR</text>
<text x="228" y="137.1">1</text>
<text x="240.4" y="135.3">1</text>
<text x="252.9" y="137.1">1</text>
<text x="30.8" y="138.3">VDD3V3</text>
<text x="59.1" y="140.7">1</text>
<text x="63.2" y="138.3">VDD5V</text>
<text x="66.2" y="140.7">1</text>
<text x="228" y="143.2">2</text>
<text x="240.4" y="143.2">2</text>
<text x="252.9" y="143.2">2</text>
<text x="28.9" y="144.2">1</text>
<text x="37.9" y="149">20</text>
<text x="52.8" y="149">1</text>
<text x="153.8" y="149">VDD5V</text>
<text x="187.3" y="149">VDD3V3</text>
<text x="225" y="149">VDD_GPRS</text>
<text x="28.9" y="150.3">2</text>
<text x="37.9" y="154.3">17</text>
<text x="37.9" y="152.5">18</text>
<text x="37.9" y="150.7">19</text>
<text x="52.8" y="150.7">2</text>
<text x="52.8" y="152.5">3</text>
<text x="52.8" y="154.3">4</text>
<text x="59.1" y="150.3">2</text>
<text x="66.2" y="150.3">2</text>
<text x="156.9" y="153.1">1</text>
<text x="169.3" y="154.9">1</text>
<text x="180" y="154.9">1</text>
<text x="190.7" y="153.1">1</text>
<text x="203.1" y="154.9">1</text>
<text x="213.8" y="154.9">1</text>
<text x="228" y="153.1">1</text>
<text x="240.4" y="154.9">1</text>
<text x="251.1" y="154.9">1</text>
<text x="37.9" y="161.4">13</text>
<text x="37.9" y="159.6">14</text>
<text x="37.9" y="157.9">15</text>
<text x="37.9" y="156.1">16</text>
<text x="52.8" y="156.1">5</text>
<text x="52.8" y="157.9">6</text>
<text x="52.8" y="159.6">7</text>
<text x="52.8" y="161.4">8</text>
<text x="156.9" y="160.9">2</text>
<text x="169.3" y="160.9">2</text>
<text x="180" y="160.9">2</text>
<text x="190.7" y="160.9">2</text>
<text x="203.1" y="160.9">2</text>
<text x="213.8" y="160.9">2</text>
<text x="228" y="160.9">2</text>
<text x="240.4" y="160.9">2</text>
<text x="251.1" y="160.9">2</text>
<text x="37.9" y="165">11</text>
<text x="37.9" y="163.2">12</text>
<text x="52.8" y="163.2">9</text>
<text x="52.8" y="165">10</text>
</g>
<g font-size="1.6" fill="#000080">
<text x="23.2" y="12.1">R1</text>
<text x="23.2" y="13.9">10K</text>
<text x="30.3" y="12.1">R2</text>
<text x="30.3" y="13.9">10K</text>
<text x="37.4" y="12.1">R3</text>
<text x="37.4" y="13.9">10K</text>
<text x="44.5" y="12.1">R4</text>
<text x="44.5" y="13.9">10K</text>
<text x="51.6" y="12.1">R5</text>
<text x="51.6" y="13.9">10K</text>
<text x="58.7" y="12.1">R6</text>
<text x="58.7" y="13.9">10K</text>
<text x="65.8" y="12.1">R7</text>
<text x="65.8" y="13.9">10K</text>
<text x="186.7" y="12.1">JL1</text>
<text x="23.2" y="42.3">R8</text>
<text x="23.2" y="44.1">10K</text>
<text x="30.3" y="42.3">R9</text>
<text x="30.3" y="44.1">10K</text>
<text x="186.7" y="51.2">CON40A</text>
<text x="23.2" y="58.3">C1</text>
<text x="30.3" y="58.3">C2</text>
<text x="23.2" y="60.1">1nF</text>
<text x="30.3" y="60.1">1nF</text>
<text x="152.9" y="69">CE1</text>
<text x="152.9" y="70.8">100uF/10V</text>
<text x="165.4" y="69">C3</text>
<text x="165.4" y="70.8">100nF</text>
<text x="176.1" y="69">C4</text>
<text x="176.1" y="70.8">100nF</text>
<text x="186.7" y="69">CE2</text>
<text x="186.7" y="70.8">100uF/10V</text>
<text x="199.2" y="69">C5</text>
<text x="199.2" y="70.8">100nF</text>
<text x="209.8" y="69">C6</text>
<text x="209.8" y="70.8">100nF</text>
<text x="224.1" y="69">CE3</text>
<text x="224.1" y="70.8">100uF/10V</text>
<text x="236.5" y="69">C7</text>
<text x="236.5" y="70.8">100nF</text>
<text x="247.2" y="69">C8</text>
<text x="247.2" y="70.8">100nF</text>
<text x="64" y="93.9">R132</text>
<text x="64" y="95.7">10K</text>
<text x="188.5" y="90.3">JL2</text>
<text x="21.4" y="99.2">C9</text>
<text x="22.1" y="101">100nF</text>
<text x="40.9" y="99.2">U1</text>
<text x="39.2" y="120.5">SN74LVC245APW</text>
<text x="188.5" y="129.4">CON40A</text>
<text x="60.5" y="143.7">R10</text>
<text x="67.6" y="143.7">R133</text>
<text x="229.4" y="140.1">C130</text>
<text x="229.4" y="141.9">100nF</text>
<text x="241.8" y="138.3">CE12</text>
<text x="241.8" y="140.1">100uF/10V</text>
<text x="254.3" y="140.1">C131</text>
<text x="254.3" y="141.9">100nF</text>
<text x="21.4" y="147.2">C10</text>
<text x="22.1" y="149">100nF</text>
<text x="40.9" y="147.2">U2</text>
<text x="60.5" y="145.4">10K</text>
<text x="67.6" y="145.4">10K</text>
<text x="158.3" y="156.1">CE4</text>
<text x="158.3" y="157.9">100uF/10V</text>
<text x="170.7" y="156.1">C11</text>
<text x="170.7" y="157.9">100nF</text>
<text x="181.4" y="156.1">C12</text>
<text x="181.4" y="157.9">100nF</text>
<text x="192.1" y="156.1">CE5</text>
<text x="192.1" y="157.9">100uF/10V</text>
<text x="204.5" y="156.1">C13</text>
<text x="204.5" y="157.9">100nF</text>
<text x="215.2" y="156.1">C14</text>
<text x="215.2" y="157.9">100nF</text>
<text x="229.4" y="156.1">CE6</text>
<text x="229.4" y="157.9">100uF/10V</text>
<text x="241.8" y="156.1">C15</text>
<text x="241.8" y="157.9">100nF</text>
<text x="252.5" y="156.1">C16</text>
<text x="252.5" y="157.9">100nF</text>
<text x="39.2" y="168.6">SN74LVC245APW</text>
</g>
<g font-size="1.6" fill="#f00">
<text x="71.5" y="17.3">CPU_TXD0</text>
<text x="71.5" y="19.1">CPU_TXD1</text>
<text x="71.5" y="22.6">CPU_TXD3</text>
<text x="71.5" y="20.9">CPU_TXD2</text>
<text x="158.6" y="20.9">CPU_TXD0</text>
<text x="158.6" y="22.6">CPU_TXD1</text>
<text x="208.4" y="20.9">CPU_RXD0</text>
<text x="208.4" y="22.6">CPU_RXD1</text>
<text x="71.5" y="26.2">CPU_CAN_TXD0</text>
<text x="71.5" y="28">CPU_CAN_TXD1</text>
<text x="71.5" y="24.4">CPU_TXD4</text>
<text x="158.6" y="29.8">CPU_CAN_TXD0</text>
<text x="158.6" y="26.2">CPU_TXD3</text>
<text x="158.6" y="24.4">CPU_TXD2</text>
<text x="158.6" y="28">CPU_TXD4</text>
<text x="208.4" y="29.8">CPU_CAN_RXD0</text>
<text x="208.4" y="26.2">CPU_RXD3</text>
<text x="208.4" y="24.4">CPU_RXD2</text>
<text x="208.4" y="28">CPU_RXD4</text>
<text x="158.6" y="35.1">AUDIO_HPLOUT</text>
<text x="158.6" y="31.5">CPU_CAN_TXD1</text>
<text x="208.4" y="31.5">CPU_CAN_RXD1</text>
<text x="208.4" y="35.1">AUDIO_HPROUT</text>
<text x="158.6" y="36.9">AUDIO_HPLCOM</text>
<text x="158.6" y="40.4">CPLD_AMP_SHDN</text>
<text x="208.4" y="36.9">AUDIO_HPRCOM</text>
<text x="208.4" y="40.4">PWR_4G_EN</text>
<text x="37.7" y="47.5">DO_OUT0</text>
<text x="37.7" y="49.3">DO_OUT1</text>
<text x="160.4" y="99.1">DO_OUT0</text>
<text x="160.4" y="100.9">DO_OUT1</text>
<text x="210.2" y="100.9">DI_IN1</text>
<text x="210.2" y="99.1">DI_IN0</text>
<text x="18.2" y="106.2">CPU_TXD1</text>
<text x="18.2" y="104.4">CPU_TXD0</text>
<text x="18.2" y="108">CPU_TXD2</text>
<text x="64.4" y="104.4">COM_TXD1</text>
<text x="64.4" y="108">COM_TXD3</text>
<text x="64.4" y="102.7">COM_TXD0</text>
<text x="64.4" y="106.2">COM_TXD2</text>
<text x="210.2" y="106.2">PWR_12V_FAIL</text>
<text x="210.2" y="108">CHARGE_OVER</text>
<text x="18.2" y="109.8">CPU_TXD3</text>
<text x="18.2" y="111.5">CPU_TXD4</text>
<text x="18.2" y="113.3">CPU_CAN_TXD0</text>
<text x="64.4" y="111.5">CAN_TXD0</text>
<text x="64.4" y="113.3">CAN_TXD1</text>
<text x="64.4" y="109.8">COM_TXD4</text>
<text x="160.4" y="113.3">ENET1_TD+</text>
<text x="210.2" y="109.8">DISCHARGE_OVER</text>
<text x="210.2" y="113.3">ENET1_RD+</text>
<text x="18.2" y="115.1">CPU_CAN_TXD1</text>
<text x="160.4" y="118.7">ENET1_LED</text>
<text x="160.4" y="115.1">ENET1_TD-</text>
<text x="210.2" y="118.7">ENET1_LINK</text>
<text x="210.2" y="115.1">ENET1_RD-</text>
<text x="18.2" y="154.2">CPU_RXD1</text>
<text x="18.2" y="152.4">CPU_RXD0</text>
<text x="18.2" y="156">CPU_RXD2</text>
<text x="66.2" y="150.7">COM_RXD0</text>
<text x="66.2" y="152.4">COM_RXD1</text>
<text x="66.2" y="156">COM_RXD3</text>
<text x="66.2" y="154.2">COM_RXD2</text>
<text x="18.2" y="157.8">CPU_RXD3</text>
<text x="18.2" y="159.6">CPU_RXD4</text>
<text x="18.2" y="161.3">CPU_CAN_RXD0</text>
<text x="66.2" y="157.8">COM_RXD4</text>
<text x="66.2" y="161.3">CAN_RXD1</text>
<text x="66.2" y="159.6">CAN_RXD0</text>
<text x="18.2" y="163.1">CPU_CAN_RXD1</text>
</g>
<g font-size="1.6" fill="#00f">
<text x="132.3" y="36.1">9</text>
<text x="132.3" y="37.9">9</text>
<text x="132.3" y="41.4">9</text>
<text x="135" y="36.1">AUDIO_HPLOUT</text>
<text x="135" y="37.9">AUDIO_HPLCOM</text>
<text x="135" y="41.4">CPLD_AMP_SHDN</text>
<text x="152.9" y="41.4">OUT</text>
<text x="152.9" y="37.9">OUT</text>
<text x="152.9" y="36.1">OUT</text>
<text x="223.9" y="37.9">OUT</text>
<text x="223.9" y="41.4">OUT</text>
<text x="223.9" y="36.1">OUT</text>
<text x="231.7" y="36.1">AUDIO_HPROUT</text>
<text x="231.7" y="37.9">AUDIO_HPRCOM</text>
<text x="231.7" y="41.4">PWR_4G_EN</text>
<text x="243.6" y="41.4">10</text>
<text x="246.7" y="36.1">9</text>
<text x="247" y="37.9">9</text>
<text x="139.4" y="100.1">8</text>
<text x="139.4" y="101.9">8</text>
<text x="142.1" y="100.1">DO_OUT0</text>
<text x="142.1" y="101.9">DO_OUT1</text>
<text x="154.7" y="101.9">OUT</text>
<text x="154.7" y="100.1">OUT</text>
<text x="228.2" y="101.9">IN</text>
<text x="228.2" y="100.1">IN</text>
<text x="233.3" y="101.9">DI_IN1</text>
<text x="233.3" y="100.1">DI_IN0</text>
<text x="240.4" y="101.9">7</text>
<text x="240.4" y="100.1">7</text>
<text x="76.3" y="103.7">OUT</text>
<text x="76.3" y="105.4">OUT</text>
<text x="76.3" y="107.2">OUT</text>
<text x="84.1" y="103.7">COM_TXD0</text>
<text x="84.1" y="105.4">COM_TXD1</text>
<text x="84.1" y="107.2">COM_TXD2</text>
<text x="94.4" y="103.7">4</text>
<text x="94.4" y="105.4">4</text>
<text x="94.4" y="107.2">4,5</text>
<text x="228.2" y="107.2">IN</text>
<text x="233.3" y="107.2">PWR_12V_FAIL</text>
<text x="247.2" y="107.2">12</text>
<text x="76.3" y="109">OUT</text>
<text x="76.3" y="112.5">OUT</text>
<text x="84.1" y="109">COM_TXD3</text>
<text x="84.3" y="112.5">CAN_TXD0</text>
<text x="94.4" y="112.5">6</text>
<text x="94.4" y="109">4,5</text>
<text x="228.2" y="109">IN</text>
<text x="228.2" y="110.8">IN</text>
<text x="233.3" y="109">CHARGE_OVER</text>
<text x="233.3" y="110.8">DISCHARGE_OVER</text>
<text x="247.7" y="109">12</text>
<text x="250.6" y="110.8">12</text>
<text x="76.3" y="114.3">OUT</text>
<text x="84.3" y="114.3">CAN_TXD1</text>
<text x="94.4" y="114.3">6</text>
<text x="135.9" y="119.7">3</text>
<text x="135.9" y="114.3">3</text>
<text x="135.9" y="116.1">3</text>
<text x="138.6" y="119.7">ENET1_LED</text>
<text x="138.6" y="114.3">ENET1_TD+</text>
<text x="138.6" y="116.1">ENET1_TD-</text>
<text x="154.7" y="119.7">OUT</text>
<text x="154.7" y="114.3">OUT</text>
<text x="154.7" y="116.1">OUT</text>
<text x="225.7" y="119.7">OUT</text>
<text x="228.2" y="114.3">IN</text>
<text x="228.2" y="116.1">IN</text>
<text x="233.3" y="114.3">ENET1_RD+</text>
<text x="233.3" y="116.1">ENET1_RD-</text>
<text x="233.5" y="119.7">ENET1_LINK</text>
<text x="244.2" y="116.1">3</text>
<text x="244.5" y="114.3">3</text>
<text x="245" y="119.7">3</text>
<text x="78.8" y="151.7">IN</text>
<text x="78.8" y="153.4">IN</text>
<text x="78.8" y="155.2">IN</text>
<text x="84" y="151.7">COM_RXD0</text>
<text x="84" y="153.4">COM_RXD1</text>
<text x="84" y="155.2">COM_RXD2</text>
<text x="94.6" y="151.7">4</text>
<text x="94.6" y="153.4">4</text>
<text x="94.6" y="155.2">4</text>
<text x="78.8" y="160.5">IN</text>
<text x="78.8" y="157">IN</text>
<text x="84" y="160.5">CAN_RXD0</text>
<text x="84" y="157">COM_RXD3</text>
<text x="94.4" y="160.5">6</text>
<text x="94.6" y="157">4</text>
<text x="78.8" y="162.3">IN</text>
<text x="84" y="162.3">CAN_RXD1</text>
<text x="94.4" y="162.3">6</text>
</g>
<g font-size="1.6" fill="#004080">
<text x="41.8" y="107.4">B1</text>
<text x="41.8" y="105.6">B0</text>
<text x="41.8" y="103.8">OE</text>
<text x="41.8" y="102.1">VCC</text>
<text x="47.9" y="102.1">DIR</text>
<text x="48.7" y="103.8">A0</text>
<text x="48.7" y="105.6">A1</text>
<text x="48.7" y="107.4">A2</text>
<text x="41.8" y="112.7">B4</text>
<text x="41.8" y="111">B3</text>
<text x="41.8" y="109.2">B2</text>
<text x="48.7" y="109.2">A3</text>
<text x="48.7" y="111">A4</text>
<text x="48.7" y="112.7">A5</text>
<text x="41.8" y="118.1">B7</text>
<text x="41.8" y="116.3">B6</text>
<text x="41.8" y="114.5">B5</text>
<text x="47.1" y="118.1">GND</text>
<text x="48.7" y="114.5">A6</text>
<text x="48.7" y="116.3">A7</text>
<text x="41.8" y="155.4">B1</text>
<text x="41.8" y="153.6">B0</text>
<text x="41.8" y="151.8">OE</text>
<text x="41.8" y="150.1">VCC</text>
<text x="47.9" y="150.1">DIR</text>
<text x="48.7" y="151.8">A0</text>
<text x="48.7" y="153.6">A1</text>
<text x="48.7" y="155.4">A2</text>
<text x="41.8" y="160.7">B4</text>
<text x="41.8" y="159">B3</text>
<text x="41.8" y="157.2">B2</text>
<text x="48.7" y="157.2">A3</text>
<text x="48.7" y="159">A4</text>
<text x="48.7" y="160.7">A5</text>
<text x="41.8" y="166.1">B7</text>
<text x="41.8" y="164.3">B6</text>
<text x="41.8" y="162.5">B5</text>
<text x="47.1" y="166.1">GND</text>
<text x="48.7" y="162.5">A6</text>
<text x="48.7" y="164.3">A7</text>
</g>
<g font-size="1.3">
<text x="30.8" y="1.3">5</text>
<text x="88.9" y="1.3">4</text>
<text x="147" y="1.3">3</text>
<text x="205" y="1.3">2</text>
<text x="263.1" y="1.3">1</text>
<text x=".5" y="28.4">D</text>
<text x="292.6" y="28.4">D</text>
<text x=".5" y="79.5">C</text>
<text x="292.6" y="79.5">C</text>
<text x=".5" y="130.6">B</text>
<text x="292.6" y="130.6">B</text>
<text x=".5" y="181.7">A</text>
<text x="292.6" y="181.7">A</text>
<text x="30.8" y="207.4">5</text>
<text x="88.9" y="207.4">4</text>
<text x="147" y="207.4">3</text>
<text x="205" y="207.4">2</text>
<text x="263.1" y="207.4">1</text>
</g>
<g font-size="1.2" fill="#00f">
<text x="151.7" y="68.7">+</text>
<text x="185.5" y="68.7">+</text>
<text x="222.8" y="68.7">+</text>
<text x="240.6" y="138">+</text>
<text x="157" y="155.8">+</text>
<text x="190.8" y="155.8">+</text>
<text x="228.2" y="155.8">+</text>
</g>
</svg>
